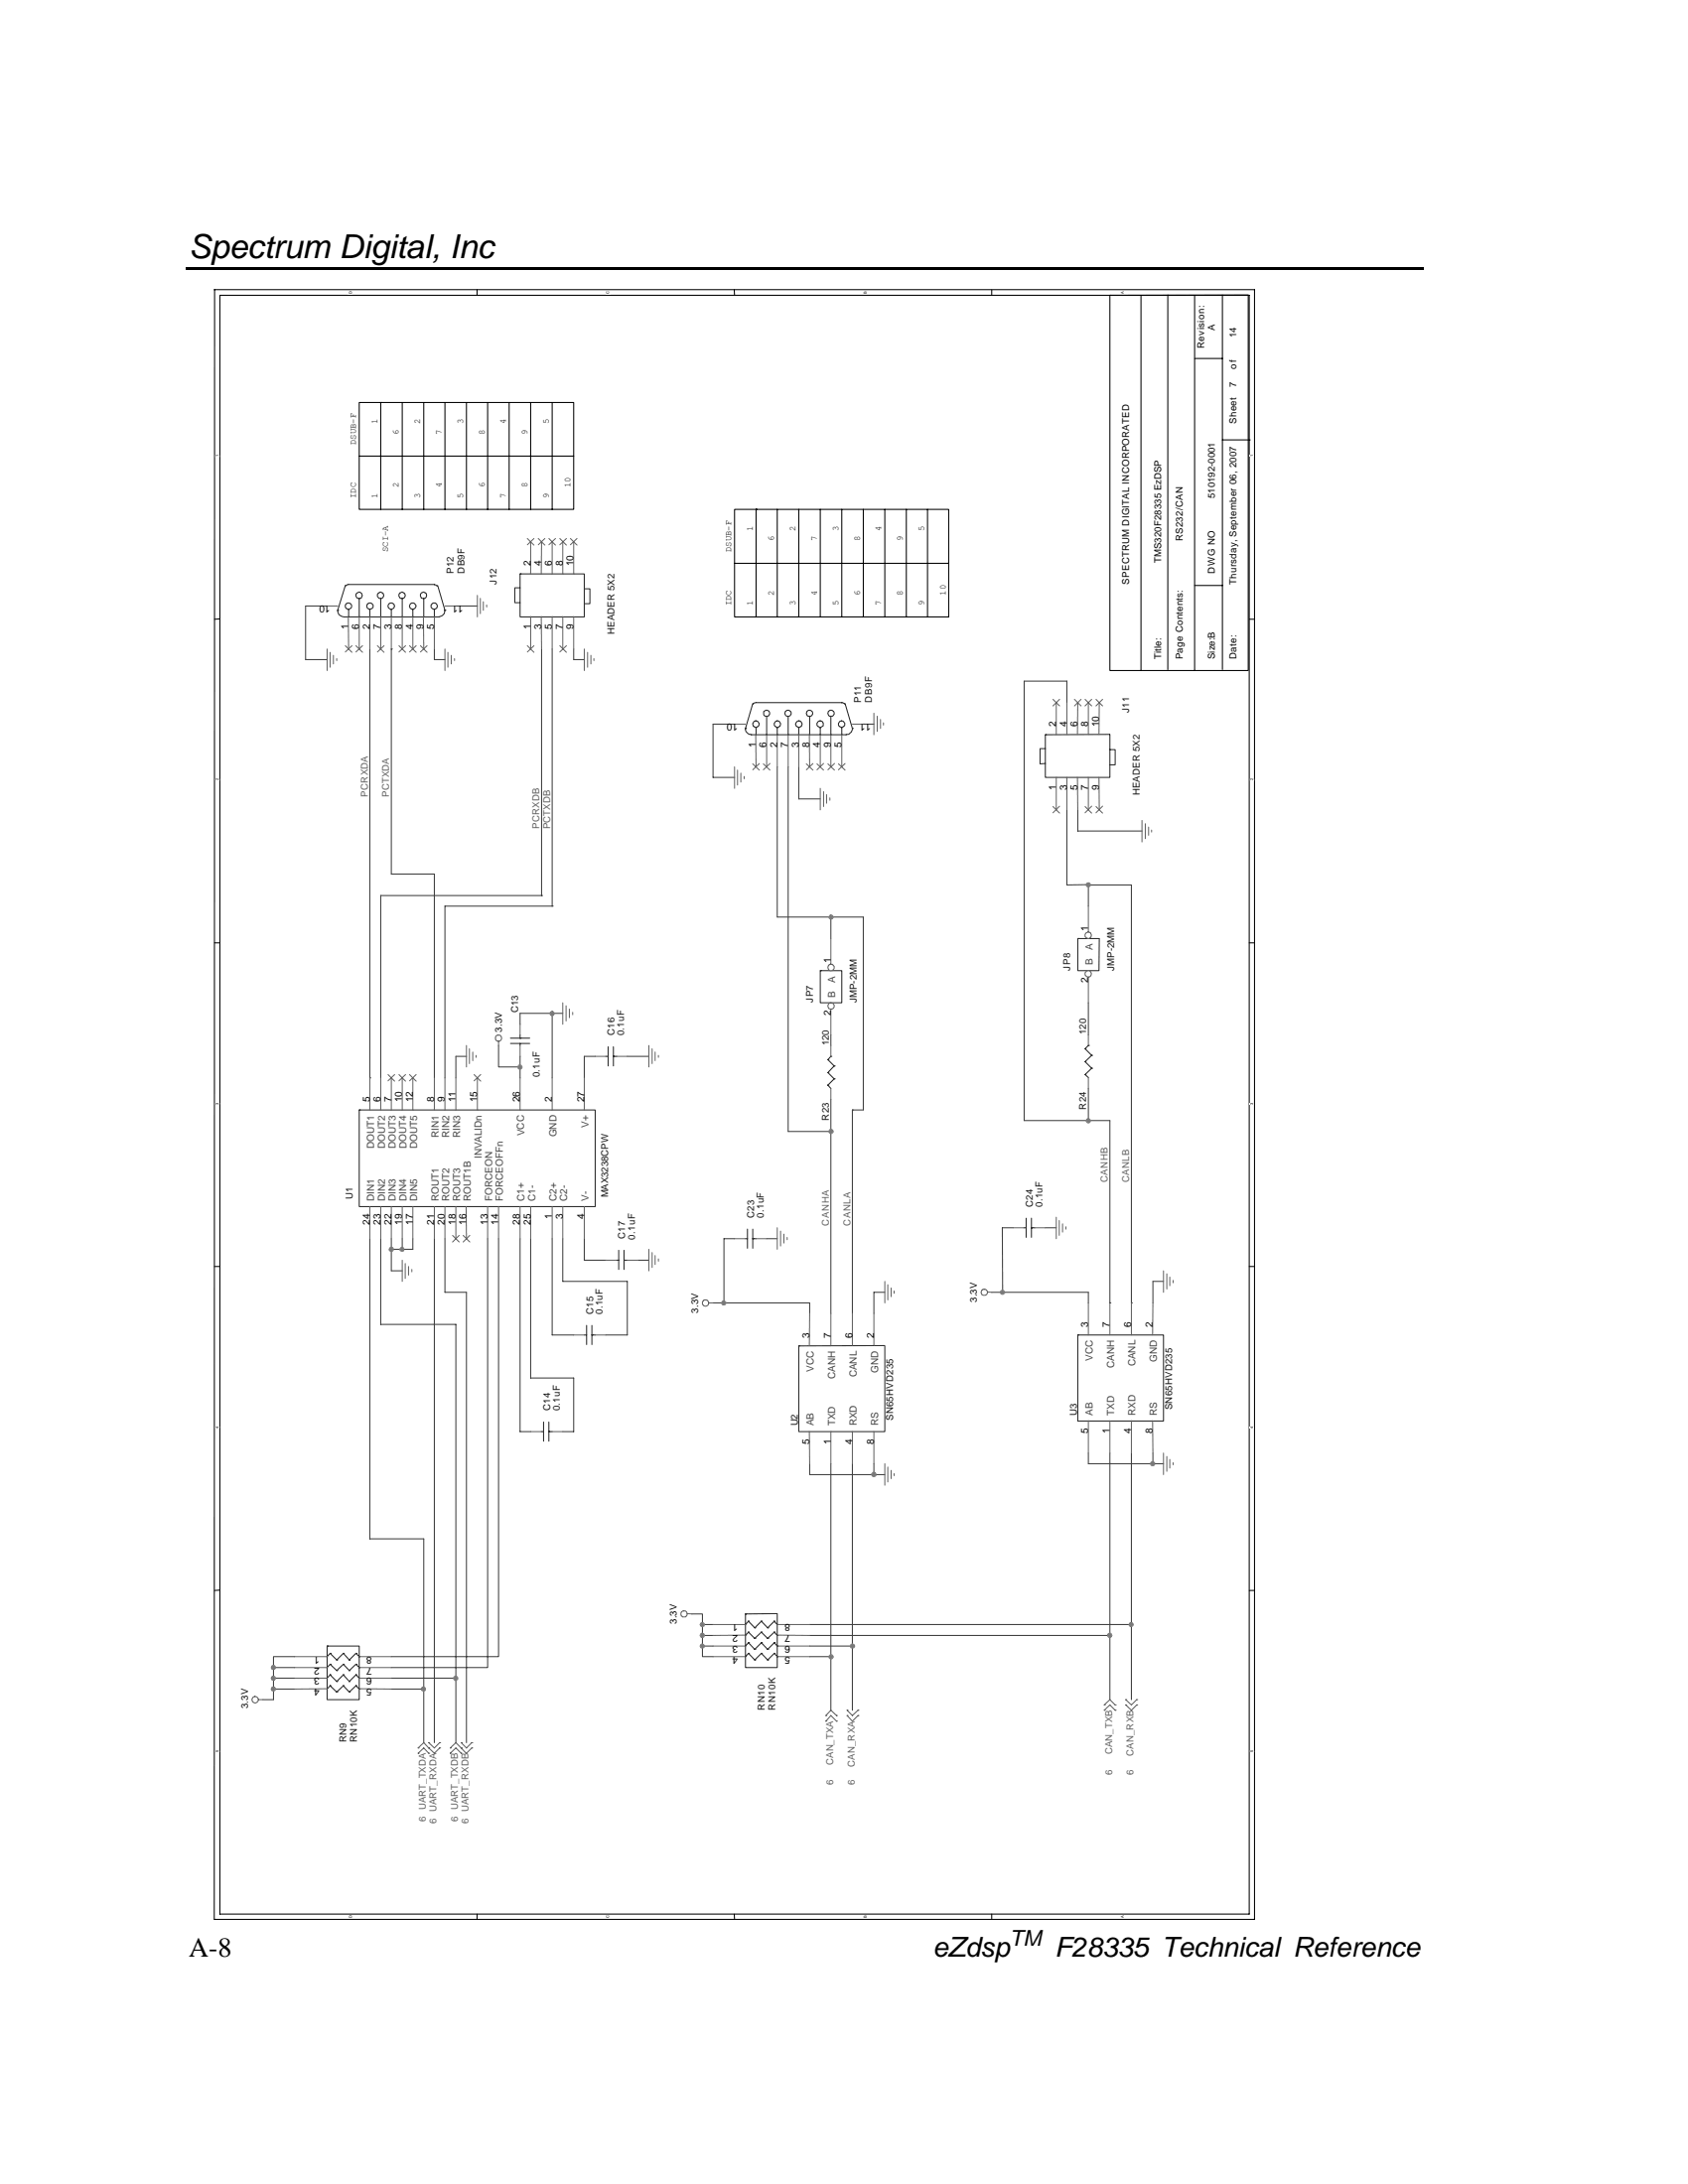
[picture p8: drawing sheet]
<svg xmlns="http://www.w3.org/2000/svg" width="216mm" height="279mm" viewBox="0 0 216 279" stroke-linecap="round" stroke-linejoin="round" font-family="sans-serif">
<path d="M23.8 34.2h.2v.3h-.2z" fill="#000"/>
<path d="M24 34.3h158.1" fill="none" stroke="#000" stroke-width=".34"/>
<path d="M25.2 36h135.8v209.5h-135.8z" fill="#fff"/>
<path d="M27.4 37.1h133.1v208.4h-133.1M27.4 37.1v208.4M28.1 37.8h131.7v207.1h-131.7z" fill="none" stroke="#000" stroke-width=".13"/>
<g fill="#fff">
<path d="M27.5 223.9h.6v.3h-.6z"/>
<path d="M159.9 223.9h.5v.3h-.5z"/>
</g>
<path d="M28.1 203.4l-.7 .1M159.8 203.5h.7" fill="none" stroke="#000" stroke-width=".13"/>
<g fill="#fff">
<path d="M27.5 182.5h.6v.2h-.6z"/>
<path d="M159.9 182.5h.5v.2h-.5z"/>
</g>
<path d="M27.4 162h.7M159.8 162h.7" fill="none" stroke="#000" stroke-width=".13"/>
<g fill="#fff">
<path d="M27.5 141.1h.6v.2h-.6z"/>
<path d="M159.9 141.1h.5v.2h-.5z"/>
</g>
<path d="M27.4 120.6h.7M159.8 120.6h.7" fill="none" stroke="#000" stroke-width=".13"/>
<g fill="#fff">
<path d="M27.5 99.6h.6v.3h-.6z"/>
<path d="M159.9 99.6h.5v.3h-.5z"/>
</g>
<path d="M28.1 79.2h-.7M159.8 79.2h.7" fill="none" stroke="#000" stroke-width=".13"/>
<g fill="#fff">
<path d="M27.5 58.2h.6v.3h-.6z"/>
<path d="M159.9 58.2h.5v.3h-.5z"/>
<path d="M44.5 245h.6v.4h-.6z"/>
<path d="M44.5 37.2h.6v.4h-.6z"/>
<path d="M77.5 245h.5v.4h-.5z"/>
<path d="M77.5 37.2h.5v.4h-.5z"/>
</g>
<path d="M61 37.1v.7M61 244.9v.6" fill="none" stroke="#000" stroke-width=".13"/>
<g fill="#fff">
<path d="M110.4 245h.5v.4h-.5z"/>
<path d="M110.4 37.3h.5v.3h-.5z"/>
</g>
<path d="M93.9 37.1l.1 .7M93.9 244.9l.1 .6" fill="none" stroke="#000" stroke-width=".13"/>
<g fill="#fff">
<path d="M143.3 245.1h.6v.3h-.6z"/>
<path d="M143.3 37.3h.6v.3h-.6z"/>
</g>
<g fill="none" stroke="#000" stroke-width=".13">
<path d="M126.8 37.1v.7M142 37.8h.1M145.9 37.8v48M149.4 37.7v48M152.8 37.8v48M156.4 37.7v48M159.7 37.7l-17.7 .1v48h17.7v-48M45.9 51.5h27.5v13.7h-27.5zM45.9 58.3h27.5M48.7 51.5h.1M48.7 51.5v13.7M51.4 51.5v13.7"/>
<path d="M54.2 51.5v13.7M56.9 51.5v13.7M59.7 51.5v13.7M62.4 51.5v13.7M65.1 51.5v13.7M67.9 51.5v13.7M70.6 51.5v13.7M152.8 45.9h3.6M156.4 56.3h3.4M159.8 56.3h.1M94 72.1h27.3M96.7 65.2h.1"/>
<path d="M96.7 65.2v13.7M99.4 65.2v13.7M102.2 65.2v13.7M104.9 65.2v13.7M107.7 65.2v13.7M110.4 65.2v13.7M113.2 65.2v13.7M115.9 65.2v13.7M118.6 65.2v13.7M121.3 78.9v-13.7h-27.3v13.7h27.3M152.8 74.9h3.6M126.8 244.9v.6"/>
</g>
<g fill="none" stroke="#3d3d3d" stroke-width=".13">
<path d="M41.8 77.5h-2.7v6.9h2.7M58.3 77.5h2.8M47.3 83v54.9M50.1 83h.1M50.1 83v28.8h5.5v26.1M55.6 83v1.4h1.3M69.3 83v31.6M70.6 83v32.9M73.4 83v1.4h1.3M94 92.6h-2.8v6.9h2.8M99.4 98.1v19.2h6.9v2.8M100.8 98.1v46.7h5.5"/>
<path d="M102.2 98.1v4.1h2.7M110.4 92.6h.1M110.4 92.6h1.4M136.5 89.9v-2.8h-5.5v56.3h11v23.3M69.3 114.6h.1M69.3 114.6h-20.6v23.3M70.6 115.9h.1M70.6 115.9h-13.7v22M106.3 117.3h4.1v24.7h-1.4M136.5 103.6v9.6h2.7M137.9 103.6v2.7h8.2M139.2 115.9v-2.7h5.5v53.5"/>
<path d="M47.3 137.9h.1M59.7 135.1h-1.4v2.8M63.8 133.7v2.8h2.7v-1.4M66.5 136.5v1.4M70.6 129.6v8.3M72 129.6h-5.5v1.4M76.1 135.1h-1.4v2.8M80.2 135.1h2.8M106.3 132.4v1.3M139.2 128.3v4.1M139.2 139.2v4.2M47.3 158.5v38.4h6.9v19.2"/>
<path d="M48.7 158.5v10.9h9.6v45.3M50.1 158.5v4.1h1.3M51.4 158.5v1.3M52.8 158.5v1.3h-2.7M55.6 158.5v64.4M56.9 158.5v6.8h2.8v57.6M62.4 158.5v54.8h-12.3M63.8 158.5v53.4h-13.7M66.5 158.5v24.6h1.4M67.9 158.5v17.8h5.5v6.8h-1.4M70.6 158.5v12.3h2.8M72 158.5v5.4h8.2v6.9h-2.7"/>
<path d="M74.7 158.5v2.7h2.8M94 158.5h-1.4v8.2M98.1 158.5h1.3M106.3 144.8h.1M106.3 140.6v27.4M109 142h.1M109 142v26M128.2 157.1v8.2M128.2 157.1h1.4M133.7 157.1h1.4M81.6 161.2h1.4M91.2 166.7h12.4v1.3"/>
<path d="M113.2 165.3h-1.4v2.7M126.8 165.3h12.4v1.4M142 166.7h.1M144.7 166.7h.1M148.8 163.9h-1.3v2.8M103.6 187.3v1.4h9.6M106.3 187.3v31.5M109 187.3v23.3M111.8 187.3v1.4M139.2 185.9v1.4h9.6M142 185.9v23.3M144.7 185.9v21.9"/>
<path d="M147.5 185.9v1.4M35 216.1h2.7M35 216.1v1.3h-1.4M37.7 214.7h-2.7v1.4M37.7 213.3h-2.7v1.4M37.7 211.9h-2.7v1.4M50.1 216.1h4.1v6.8M50.1 214.7h8.2v8.2M88.5 206.5h1.3v1.3M89.8 210.6v1.3h1.4M89.8 207.8v1.4h1.4M89.8 209.2v1.4h1.4"/>
<path d="M89.8 207.8h1.4M103.6 210.6h5.4v8.2M103.6 209.2h38.4v8.2M103.6 207.8h41.1v9.6M103.6 211.9h2.7"/>
</g>
<g fill="none" stroke="#616161" stroke-width=".13">
<path d="M61.1 76.2v2.7M61.4 76.6v1.9M61.8 77v1.1M62.2 77.4v.3M41.8 83v2.8M42.2 83.5v1.9M42.6 83.8v1.1M43.1 84.3v.2M56.9 83v2.8M57.3 83.5v1.9M57.7 83.8v1.1M58.1 84.3v.2"/>
<path d="M74.7 83v2.8M75.2 83.5v1.9M75.6 83.8v1.1M76 84.3v.2M94 98.1v2.8M94.3 98.5v1.9M94.8 98.9v1.1M95.2 99.3v.3M111.8 91.2v2.8M112.2 91.6v2M112.6 92v1.2M113 92.5v.3"/>
<path d="M104.9 100.9v2.7M105.3 101.3v1.9M105.7 101.7v1.1M106.1 102.1v.3M146.1 105v2.7M146.5 105.4v1.9M146.9 105.8v1.1M147.3 106.2v.2M59.7 133.7v2.8M60 134.2v1.9M60.5 134.6v1.1M60.9 135v.3"/>
<path d="M63.5 132.5a.39 .39 0 0 1 .6 .2v.2l-.2 .3h-.3a.46 .46 0 0 1-.1-.7zM63.8 133.2v.5M72 128.3v2.7M72.4 128.7v1.9M72.8 129.1v1.1M73.3 129.5v.3M83 133.7v2.8M83.4 134.2v1.9M83.8 134.6v1.1M84.2 135v.3M83 159.8v2.8M99.4 157.1v2.7"/>
<path d="M99.8 157.5v1.9M100.3 157.9v1.1M100.7 158.3v.3M129.6 157.1h1.4M132.3 157.1h1.4M135.1 155.7v2.8M135.5 156.1v1.9M135.9 156.6v1M136.3 156.9v.3M51.4 161.2v2.7M51.8 161.6v1.9M52.3 162v1.1"/>
<path d="M52.7 162.4v.3M77.5 161.2h1.3M80.2 161.2h1.4M83.4 160.2v2M83.8 160.6v1.2M84.2 161.1v.2M90.6 166.7h.6M113.2 163.9v2.8M113.6 164.4v1.9M114 164.8v1.1M114.4 165.2v.3M126.3 165.3h.5"/>
<path d="M148.8 162.6v2.7M149.2 163v1.9M149.6 163.4v1.1M150 163.8v.3M113.2 187.3v2.7M113.6 187.7v1.9M114 188.1v1.1M114.4 188.5v.3M148.8 185.9v2.8M149.2 186.3v1.9M149.6 186.7v1.1M150 187.1v.3"/>
<path d="M33 217.4h.6M87.1 206.2a.41 .41 0 0 1 .6 0 .41 .41 0 0 1 0 .6 .41 .41 0 0 1-.6-.1zM87.9 206.4l.6 .1M105.6 219.5h.1M105.6 219.5l.7-.7 .7 .7M107 219.5h.1M108.3 219.5h.1M108.3 218.8h.1M108.3 219.5l.7 .7 .7-.7M108.3 218.8l.7 .7 .7-.7M109.7 219.5h.1M109.7 218.8h.1"/>
<path d="M141.2 218.1h.1M141.2 218.8h.1M141.2 218.1l.8-.7 .6 .7M141.2 218.8l.8-.7 .6 .7M142.6 218.1h.1M142.6 218.8h.1M144 218.1h.1M144 217.4h.1M144 218.1l.7 .7 .7-.7M144 217.4l.7 .7 .7-.7M145.4 218.1h.1M145.4 217.4h.1"/>
<path d="M53.5 223.6h.1M53.5 224.3h.1M53.5 223.6l.7-.7 .6 .7M53.5 224.3l.7-.7 .6 .7M54.8 223.6h.1M54.8 224.3h.1M54.8 222.9h.1M54.8 223.6l.8 .7 .6-.7M54.8 222.9l.8 .7 .6-.7M56.2 223.6h.1M56.2 222.9h.1M57.6 223.6h.1"/>
<path d="M57.6 224.3h.1M57.6 223.6l.7-.7 .7 .7M57.6 224.3l.7-.7 .7 .7M59 223.6h.1M59 224.3h.1M59 222.9h.1M59 223.6l.6 .7M59 222.9l.7 .7 .6-.7M60.3 223.6h.1M60.3 222.9h.1M60.3 223.6l-.6 .7M105.6 220.2h.1"/>
<path d="M105.6 220.2l.7-.7 .7 .7M107 220.2h.1"/>
<circle cx="90.2" cy="166.7" r=".41"/>
<circle cx="125.9" cy="165.3" r=".39"/>
<circle cx="32.6" cy="217.4" r=".42"/>
</g>
<path d="M104.9 124.2h.1M104.9 124.2h2.8v4.1h-2.8zM79.1 159.9v2.5M79.8 159.9v2.5M131 157.1h.2M131.2 155.8v2.5M131.9 157.1h.1M131.9 157.1h.4M131.9 155.8v2.5M78.8 161.2h.3M79.8 161.2h.1M79.8 161.2h.4" fill="none" stroke="#262626" stroke-width=".13"/>
<circle cx="106.3" cy="123.8" r=".42" fill="#fff"/>
<path d="M106.3 120.1v3.2a.46 .46 0 0 0-.4 .4 .46 .46 0 0 0 .2 .5 .45 .45 0 0 0 .6-.6l-.2-.2h-.2" fill="none" stroke="#616161" stroke-width=".13"/>
<circle cx="106.3" cy="128.7" r=".41" fill="#fff"/>
<g fill="none" stroke="#616161" stroke-width=".13">
<path d="M67.9 69.3v4.1M67.9 78.9v4.1M69.2 78.9l.1 4.1M69.3 69.3l-.1 4.1M70.6 69.3v4.1M70.6 78.9v4.1M72 69.3v4.1M72 78.9v4.1M73.4 69.3v4.1M73.4 78.9v4.1M94 92.6h1.3M96.7 94v4.1"/>
<path d="M98.1 94v4.1M99.4 94v4.1M100.8 94v4.1M102.2 94v4.1M103.5 94l.1 4.1M104.9 94v4.1M106.3 94v4.1M107.7 94v4.1M109 92.6h1.4M135.1 89.9v4.1M135.1 99.5v4.1M136.5 89.9v4.1"/>
<path d="M136.5 99.5v4.1M137.8 99.5l.1 4.1M137.9 89.9l-.1 4.1M139.2 89.9v4.1M139.2 99.5v4.1M140.6 99.5v4.1M140.6 89.9v4.1M66.5 131v1.4M66.5 133.7v1.4M106.3 129.1v3.3M106.3 133.7v1.4M106.3 139.2v1.4"/>
<path d="M139.2 132.4v1.3M139.2 137.9v1.3M103.6 168l-.1 4.1M106.3 168v4.1M109 168v4.1M111.8 168v4.1M139.2 166.7v4.1M142 166.7v4.1M144.7 166.7v4.1M147.5 166.7l-.1 4.1M103.5 183.1l.1 4.2M106.3 183.1v4.2"/>
<path d="M109 183.1v4.2M111.8 183.1v4.2M139.2 181.8v4.1M142 181.8v4.1M144.7 181.8v4.1M147.4 181.8l.1 4.1M91.2 207.8h4.1M91.2 210.6h4.1M91.2 211.9h4.1M95.3 209.2h-4.1M99.4 207.8h4.2M99.4 210.6h4.2"/>
<path d="M99.4 211.9h4.2M99.4 209.2h4.2"/>
<circle cx="106.3" cy="128.7" r=".41"/>
</g>
<g fill="none" stroke="#262626" stroke-width=".13">
<path d="M66.5 73.4h8.2v5.5h-8.2zM66.5 73.4h.1M66.5 75.2h-.7v1.9h.7M74.7 75.3h.8v1.9h-.8M95.3 93.2h.1M95.3 93.2a.79 .79 0 0 0 .8 .8h12.1a.88 .88 0 0 0 .8-.8M96.3 90l-1 3.2M96.7 89.9l-.4 .2M96.7 93.1v.9M96.7 89.9h11M97.7 91a.41 .41 0 0 1 .7 0 .41 .41 0 0 1-.2 .6l-.4-.1-.1-.1zM98.1 91.6v2.4"/>
<path d="M99.4 93.1v.9M100.8 91.6v2.4M102.2 93.1v.9M103.2 91a.41 .41 0 0 1 .7 0 .41 .41 0 0 1-.2 .6l-.5-.1-.1-.2zM103.6 91.6v2.4M104.9 93.1v.9M106 91a.41 .41 0 0 1 .6 0 .41 .41 0 0 1-.1 .6l-.5-.1-.1-.2zM106.3 91.6v2.4M107.6 89.9l.4 .2M107.7 93.1v.9M108.1 90l.9 3.2M109 93.2h.1"/>
<path d="M133.7 94h.1M133.7 95.8h-.7v1.9h.7M142 94h-8.3v5.5h8.3v-5.5M142 95.9h.6v1.9h-.6M65.3 132.8h2.4M65.3 133.5h2.4M66.5 132.8h.1M66.5 132.4v.4M66.5 133.5v.2M105.9 138.8h.1M105.9 137.2h.1M105.9 135.6h.1"/>
<path d="M105.9 138.8l.4 .4M105.9 137.2l.8 .8M105.9 135.6l.8 .8M106.3 135.1h.1M106.3 135.1l-.4 .5M106.7 138h.1M106.7 136.4h.1M106.7 138l-.8 .8M106.7 136.4l-.8 .8M137.9 120.1h.1M138.8 137.5h.1M138.8 135.8h.1"/>
<path d="M138.8 134.2h.1M138.8 137.5l.4 .4M138.8 135.8l.8 .9M138.8 134.2l.8 .8M139.2 133.7h.1M139.2 133.7l-.4 .5M139.6 136.7h.1M139.6 135h.1M139.6 136.7l-.8 .8M139.6 135l-.8 .8M140.6 120.1h-2.7v4.1h2.7v-4.1M102.2 172.2h.1"/>
<path d="M113.1 172.1l-10.9 .1v10.9h11v-10.9M137.9 170.8h10.9v11h-10.9zM137.9 170.8h.1M95.3 206.5h.1M95.7 207.4h.1M95.7 208.8h.1M95.7 210.2h.1M95.7 211.5h.1M95.7 207.4l.8 .9M95.7 207.4l-.4 .4M95.7 208.8l.8 .8M95.7 208.8l-.4 .4"/>
<path d="M95.7 210.2l.8 .8M95.7 210.2l-.4 .4M95.7 211.5l.8 .9M95.7 211.5l-.4 .4M96.5 208.3h.1M96.5 209.6h.1M96.5 211h.1M96.5 212.4h.1M97.4 207.4h.1M97.4 208.8h.1M97.4 210.2h.1M97.4 211.5h.1"/>
<path d="M97.4 207.4l.8 .9M97.4 207.4l-.9 .9M97.4 208.8l.8 .8M97.4 208.8l-.9 .8M97.4 210.2l.8 .8M97.4 210.2l-.9 .8M97.4 211.5l.8 .9M97.4 211.5l-.9 .9M98.2 208.3h.1M98.2 209.6h.1M98.2 211h.1M98.2 212.4h.1"/>
<path d="M99 207.4l.4 .4M99 207.4h.1M99 208.8h.1M99 210.2h.1M99 211.5h.1M99 207.4l-.8 .9M99 208.8l.4 .4M99 208.8l-.8 .8M99 210.2l.4 .4M99 210.2l-.8 .8M99 211.5l.4 .4M99 211.5l-.8 .9"/>
<path d="M99.4 207.8h.1M99.4 209.2h.1M99.4 210.6h.1M99.4 211.9h.1M99.4 206.4l-4.1 .1v6.8h4.1v-6.8"/>
<circle cx="96.7" cy="92.6" r=".41"/>
<circle cx="99.5" cy="92.6" r=".41"/>
<circle cx="100.8" cy="91.3" r=".4"/>
<circle cx="102.2" cy="92.6" r=".4"/>
<circle cx="104.9" cy="92.6" r=".43"/>
<circle cx="107.6" cy="92.6" r=".41"/>
</g>
<g fill="none" stroke="#606060" stroke-width=".13">
<path d="M67.5 68.9l.8 .8M68.3 68.9l-.8 .8M68.8 68.9l.9 .8M69.7 68.9l-.9 .8M70.2 68.9l.8 .8M71 68.9l-.8 .8M71.6 68.9l.8 .8M72.4 68.9l-.8 .8M73 68.9l.8 .8M73.8 68.9l-.8 .8M67.5 82.6l.8 .9M68.3 82.6l-.8 .8"/>
<path d="M71.6 82.6l.8 .9M72.4 82.6l-.8 .8M96.3 97.7l.8 .8M97.1 97.7l-.8 .8M97.6 97.7l.9 .8M98.5 97.7l-.9 .8M103.1 97.7l.9 .8M104 97.7l-.9 .8M104.5 97.7l.8 .8M105.3 97.7l-.8 .8M105.9 97.7l.8 .8M106.7 97.7l-.8 .8"/>
<path d="M107.2 97.7l.9 .8M108.1 97.7l-.9 .8M134.7 89.5l.8 .8M135.5 89.5l-.8 .8M137.4 89.5l.9 .8M138.3 89.5l-.9 .8M138.8 89.5l.8 .8M139.6 89.5l-.8 .8M140.2 89.5l.8 .8M141 89.5l-.8 .8M134.7 103.2l.8 .8M135.5 103.1l-.8 .9"/>
<path d="M138.8 103.2l.8 .8M139.6 103.1l-.8 .9M140.2 103.2l.8 .8M141 103.1l-.8 .9"/>
</g>
<circle cx="139.2" cy="119.6" r=".41" fill="#fff"/>
<path d="M139.2 115.9v3.4a.39 .39 0 0 1 .3 .6 .39 .39 0 0 1-.6 0 .39 .39 0 0 1 .2-.6l.1-.1" fill="none" stroke="#616161" stroke-width=".13"/>
<circle cx="139.2" cy="124.6" r=".41" fill="#fff"/>
<g fill="none" stroke="#616161" stroke-width=".13">
<path d="M41.8 77.5h1.4M44.5 78.9l.1 4.1M45.9 78.9v4.1M47.3 78.9v4.1M48.7 78.9v4.1M50.1 78.9v4.1M51.4 78.9v4.1M52.8 78.9v4.1M54.2 78.9v4.1M55.6 78.9v4.1M56.9 77.5h1.4M47.3 137.9v4.1"/>
<path d="M48.7 137.9v4.1M50.1 137.9v4.1M51.4 137.9v4.1M52.8 137.9v4.1M55.6 137.9v4.1M56.9 137.9v4.1M58.3 137.9v4.1M61.1 137.9v4.1M66.5 137.9v4.1M70.6 137.9v4.1M74.7 137.9v4.1M76.1 135.1h1.4"/>
<path d="M78.9 135.1h1.3M139.2 124.2h-.2a.45 .45 0 0 0-.2 .5 .45 .45 0 0 0 .4 .3 .43 .43 0 0 0 .4-.4 .43 .43 0 0 0-.4-.4M139.2 125v3.3M47.3 154.4v4.1M48.7 154.4v4.1M50.1 154.4v4.1M51.4 154.4v4.1M52.8 154.4v4.1M55.6 154.4v4.1M56.9 154.4v4.1M58.3 154.4v4.1M59.6 154.4l.1 4.1"/>
<path d="M62.4 154.4v4.1M63.8 154.4v4.1M66.5 154.4v4.1M67.9 154.4v4.1M70.6 154.4v4.1M72 154.4v4.1M74.7 154.4v4.1M94 158.5h1.3M96.7 158.5h1.4M73.4 170.8h1.3M76.1 170.8h1.4M67.9 183.1h1.3"/>
<path d="M70.6 183.1h1.4M37.7 211.9h4.1M37.7 213.3h4.1M37.7 214.7h4.1M41.8 216l-4.1 .1M45.9 211.9h4.2M45.9 213.3h4.2M45.9 214.7h4.2M45.9 216l4.2 .1"/>
</g>
<g fill="none" stroke="#262626" stroke-width=".13">
<path d="M43.2 78.1h.1M43.2 78.1a.77 .77 0 0 0 .8 .8M44.2 74.9l-1 3.2M44.5 74.8l-.3 .2M44.6 74.8h11l.3 .2M44.6 77.9v1M45.7 75.8a.41 .41 0 0 1 .6 .2 .41 .41 0 0 1-.2 .6h-.4a.42 .42 0 0 1 0-.8zM45.9 76.6v2.3M47.3 77.9v1M48.7 76.6v2.3M50.1 77.9v1M51.4 76.6v2.3"/>
<path d="M52.8 77.9v1M54.2 76.6v2.3M55.6 77.9v1M56 74.9l.9 3.2M56.9 78.1a.8 .8 0 0 1-.8 .8h-12.1M56.9 78.1h.1M77.5 135.1h.3M77.8 133.9v2.5M78.5 135.1h.1M78.5 135.1h.4M78.5 133.9v2.5M45.9 142h30.2v12.4h-30.2z"/>
<path d="M45.9 142h.1M95.3 158.5h.3M95.6 157.2v2.5M96.3 158.5h.1M96.3 158.5h.4M96.3 157.2v2.5M74.7 170.8h.3M75 169.6v2.4M75.7 170.8h.1M75.7 170.8h.4M75.7 169.6v2.4M69.2 183.1h.3"/>
<path d="M69.5 181.9v2.5M70.2 183.1h.1M70.2 183.1h.4M70.2 181.9v2.5M41.8 210.6h.1M41.8 210.6h4.1v6.8h-4.1zM42.2 211.5h.1M42.2 212.9h.1M42.2 214.3h.1M42.2 215.7h.1M42.2 211.5l.9 .9M42.2 211.5l-.4 .4"/>
<path d="M42.2 212.9l.9 .8M42.2 212.9l-.4 .4M42.2 214.3l.9 .8M42.2 214.3l-.4 .4M42.2 215.7l.9 .8M42.2 215.7l-.4 .4M43.1 212.4h.1M43.1 213.7h.1M43.1 215.1h.1M43.1 216.5h.1M43.9 211.5h.1M43.9 212.9h.1"/>
<path d="M43.9 214.3h.1M43.9 215.7h.1M43.9 211.5l.8 .9M43.9 211.5l-.8 .9M43.9 212.9l.8 .8M43.9 212.9l-.8 .8M43.9 214.3l.8 .8M43.9 214.3l-.8 .8M43.9 215.7l.8 .8M43.9 215.7l-.8 .8M44.7 212.4h.1M44.7 213.7h.1"/>
<path d="M44.7 215.1h.1M44.7 216.5h.1M45.5 211.5h.1M45.5 212.9h.1M45.5 214.3h.1M45.5 215.7h.1M45.5 211.5l.4 .4M45.5 211.5l-.8 .9M45.5 212.9l.4 .4M45.5 212.9l-.8 .8M45.5 214.3l.4 .4M45.5 214.3l-.8 .8"/>
<path d="M45.5 215.7l.4 .4M45.5 215.7l-.8 .8M45.9 211.9h.1M45.9 213.3h.1M45.9 214.7h.1M45.9 216.1h.1"/>
<circle cx="44.6" cy="77.5" r=".4"/>
<circle cx="47.3" cy="77.5" r=".4"/>
<circle cx="48.7" cy="76.2" r=".41"/>
<circle cx="50.1" cy="77.6" r=".42"/>
<circle cx="51.4" cy="76.1" r=".4"/>
<circle cx="52.8" cy="77.6" r=".41"/>
<circle cx="54.2" cy="76.1" r=".4"/>
<circle cx="55.5" cy="77.5" r=".39"/>
</g>
<g fill="none" stroke="#606060" stroke-width=".13">
<path d="M44.2 82.6l.8 .9M45 82.6l-.8 .8M45.5 82.6l.9 .9M46.4 82.6l-.9 .8M48.3 82.6l.8 .9M49.1 82.6l-.8 .8M51 82.6l.9 .9M51.9 82.6l-.9 .8M52.4 82.6l.8 .9M53.2 82.6l-.8 .8M53.8 82.6l.8 .9M54.6 82.6l-.8 .8"/>
<path d="M49.6 137.5l.9 .8M50.5 137.5l-.9 .8M51 137.5l.9 .8M51.9 137.5l-.9 .8M52.4 137.5l.8 .8M53.2 137.5l-.8 .8M60.6 137.5l.9 .8M61.5 137.5l-.9 .8M57.9 158l.8 .9M58.7 158l-.8 .9M59.2 158l.9 .9M60.1 158l-.9 .9"/>
</g>
<path d="M53.9 216l.3-.2h.1l.1 .2v.2l-.2 .1h-.2z" fill-rule="evenodd" fill="#7e7e7e"/>
<path d="M54.2 215.8l-.3 .2v.2l.2 .1 .3-.1v-.2l-.2-.2" fill="none" stroke="#7e7e7e" stroke-width=".13"/>
<circle cx="58.3" cy="214.7" r=".27" fill="#7e7e7e"/>
<circle cx="58.3" cy="214.7" r=".27" fill="none" stroke="#7e7e7e" stroke-width=".13"/>
<path d="M34.7 215.9l.2-.1h.2l.1 .4a.33 .33 0 0 1-.5 .1z" fill-rule="evenodd" fill="#7e7e7e"/>
<path d="M34.9 215.8l-.2 .1v.4a.3 .3 0 0 0 .4 0 .3 .3 0 0 0 .1-.3l-.1-.2h-.2" fill="none" stroke="#7e7e7e" stroke-width=".13"/>
<circle cx="35" cy="214.7" r=".27" fill="#7e7e7e"/>
<circle cx="35" cy="214.7" r=".27" fill="none" stroke="#7e7e7e" stroke-width=".13"/>
<circle cx="35" cy="213.3" r=".25" fill="#7e7e7e"/>
<circle cx="35" cy="213.3" r=".25" fill="none" stroke="#7e7e7e" stroke-width=".13"/>
<path d="M66.3 136.3a.27 .27 0 0 1 .4 0 .27 .27 0 0 1 0 .4 .27 .27 0 0 1-.4 0z" fill-rule="evenodd" fill="#7e7e7e"/>
<path d="M66.3 136.3a.27 .27 0 0 1 .4 0 .27 .27 0 0 1 0 .4 .27 .27 0 0 1-.4 0z" fill="none" stroke="#7e7e7e" stroke-width=".13"/>
<path d="M70.4 129.5l.1-.1a.3 .3 0 0 1 .4 .1 .3 .3 0 0 1-.1 .4h-.3l-.1-.1z" fill-rule="evenodd" fill="#7e7e7e"/>
<path d="M70.4 129.5l.1-.1a.3 .3 0 0 1 .4 .1 .3 .3 0 0 1-.1 .4h-.3l-.1-.1z" fill="none" stroke="#7e7e7e" stroke-width=".13"/>
<circle cx="50.1" cy="159.8" r=".27" fill="#7e7e7e"/>
<circle cx="50.1" cy="159.8" r=".27" fill="none" stroke="#7e7e7e" stroke-width=".13"/>
<circle cx="139.2" cy="143.4" r=".27" fill="#7e7e7e"/>
<circle cx="139.2" cy="143.4" r=".27" fill="none" stroke="#7e7e7e" stroke-width=".13"/>
<path d="M89.6 209a.28 .28 0 0 1 .5 .1 .28 .28 0 0 1-.2 .4h-.2a.31 .31 0 0 1-.1-.5z" fill-rule="evenodd" fill="#7e7e7e"/>
<path d="M89.8 208.9v.1a.28 .28 0 0 0-.3 .2 .28 .28 0 0 0 .2 .3h.2a.29 .29 0 0 0 .2-.3 .29 .29 0 0 0-.3-.3" fill="none" stroke="#7e7e7e" stroke-width=".13"/>
<circle cx="89.8" cy="210.6" r=".27" fill="#7e7e7e"/>
<path d="M89.8 210.3a.26 .26 0 0 0-.2 .4 .26 .26 0 0 0 .4 0 .26 .26 0 0 0-.2-.4" fill="none" stroke="#7e7e7e" stroke-width=".13"/>
<circle cx="89.8" cy="207.8" r=".27" fill="#7e7e7e"/>
<path d="M89.8 207.6l-.2 .1-.1 .2 .1 .1 .2 .1a.25 .25 0 0 0 .3-.3 .25 .25 0 0 0-.3-.2" fill="none" stroke="#7e7e7e" stroke-width=".13"/>
<circle cx="106.3" cy="212" r=".28" fill="#7e7e7e"/>
<circle cx="106.3" cy="212" r=".28" fill="none" stroke="#7e7e7e" stroke-width=".13"/>
<circle cx="141.9" cy="209.2" r=".3" fill="#7e7e7e"/>
<path d="M141.9 208.9l-.2 .2v.2l.1 .2h.2a.29 .29 0 0 0 .2-.3 .29 .29 0 0 0-.2-.3" fill="none" stroke="#7e7e7e" stroke-width=".13"/>
<circle cx="144.7" cy="207.8" r=".26" fill="#7e7e7e"/>
<circle cx="144.7" cy="207.8" r=".26" fill="none" stroke="#7e7e7e" stroke-width=".13"/>
<path d="M128 165.2l.4-.1 .1 .1v.2l-.2 .2h-.2l-.1-.1z" fill-rule="evenodd" fill="#7e7e7e"/>
<path d="M128 165.2l.4-.1 .1 .1v.2l-.2 .2h-.2l-.1-.1z" fill="none" stroke="#7e7e7e" stroke-width=".13"/>
<circle cx="106.3" cy="144.8" r=".26" fill="#7e7e7e"/>
<circle cx="106.3" cy="144.8" r=".26" fill="none" stroke="#7e7e7e" stroke-width=".13"/>
<circle cx="92.6" cy="166.7" r=".28" fill="#7e7e7e"/>
<circle cx="92.6" cy="166.7" r=".28" fill="none" stroke="#7e7e7e" stroke-width=".13"/>
<path d="M106.2 117.1l.1-.1 .2 .2a.28 .28 0 0 1-.1 .3 .28 .28 0 0 1-.3 0l-.1-.2z" fill-rule="evenodd" fill="#7e7e7e"/>
<path d="M106.3 117l-.2 .2-.1 .2a.31 .31 0 0 0 .5 .1l.1-.3-.3-.1" fill="none" stroke="#7e7e7e" stroke-width=".13"/>
<path d="M108.8 210.4a.27 .27 0 0 1 .5 0 .27 .27 0 0 1-.2 .4 .28 .28 0 0 1-.3-.1 .28 .28 0 0 1 0-.3z" fill-rule="evenodd" fill="#7e7e7e"/>
<path d="M108.8 210.4a.27 .27 0 0 1 .5 0 .27 .27 0 0 1-.2 .4 .28 .28 0 0 1-.3-.1 .28 .28 0 0 1 0-.3z" fill="none" stroke="#7e7e7e" stroke-width=".13"/>
<path d="M147.2 187.1l.2-.1h.2l.1 .4-.2 .1h-.3v-.2z" fill-rule="evenodd" fill="#7e7e7e"/>
<path d="M147.2 187.1l.2-.1h.2l.1 .4-.2 .1h-.3v-.2z" fill="none" stroke="#7e7e7e" stroke-width=".13"/>
<circle cx="51.4" cy="159.8" r=".27" fill="#7e7e7e"/>
<circle cx="51.4" cy="159.8" r=".27" fill="none" stroke="#7e7e7e" stroke-width=".13"/>
<path d="M111.6 188.4a.27 .27 0 0 1 .4 .1v.3l-.3 .1-.2-.2z" fill-rule="evenodd" fill="#7e7e7e"/>
<path d="M111.6 188.4a.27 .27 0 0 1 .4 .1v.3l-.3 .1-.2-.2z" fill="none" stroke="#7e7e7e" stroke-width=".13"/>
<circle cx="139.2" cy="113.2" r=".29" fill="#7e7e7e"/>
<path d="M139.2 112.9a.28 .28 0 0 0-.2 .4 .28 .28 0 0 0 .5 0l-.1-.3h-.2" fill="none" stroke="#7e7e7e" stroke-width=".13"/>
<text font-size="4.2" x="24.1" y="33">Spectrum Digital, Inc</text>
<g font-size="3.5">
<text x="24.1" y="250.4">A-8</text>
<text x="119.3" y="250.4">eZdsp</text>
<text x="134.9" y="250.4">F28335 Technical Reference</text>
</g>
<text font-size="2.8" x="129.1" y="249">TM</text>
<g font-size="1.3">
<text x="42.2" y="77.5" transform="rotate(-180 42.2 77.5)">10</text>
<text x="59.2" y="77.5" transform="rotate(-180 59.2 77.5)">11</text>
<text x="67.9" y="72.4" transform="rotate(-90 67.9 72.4)">2</text>
<text x="69.2" y="72.4" transform="rotate(-90 69.2 72.4)">4</text>
<text x="70.6" y="72.4" transform="rotate(-90 70.6 72.4)">6</text>
<text x="72" y="72.4" transform="rotate(-90 72 72.4)">8</text>
<text x="73.3" y="72.4" transform="rotate(-90 73.3 72.4)">10</text>
<text x="44.5" y="80.6" transform="rotate(-90 44.5 80.6)">1</text>
<text x="45.9" y="80.6" transform="rotate(-90 45.9 80.6)">6</text>
<text x="47.3" y="80.6" transform="rotate(-90 47.3 80.6)">2</text>
<text x="48.7" y="80.6" transform="rotate(-90 48.7 80.6)">7</text>
<text x="50.1" y="80.6" transform="rotate(-90 50.1 80.6)">3</text>
<text x="51.4" y="80.6" transform="rotate(-90 51.4 80.6)">8</text>
<text x="52.8" y="80.6" transform="rotate(-90 52.8 80.6)">4</text>
<text x="54.2" y="80.6" transform="rotate(-90 54.2 80.6)">9</text>
<text x="55.5" y="80.6" transform="rotate(-90 55.5 80.6)">5</text>
<text x="67.9" y="80.6" transform="rotate(-90 67.9 80.6)">1</text>
<text x="69.2" y="80.6" transform="rotate(-90 69.2 80.6)">3</text>
<text x="70.6" y="80.6" transform="rotate(-90 70.6 80.6)">5</text>
<text x="72" y="80.6" transform="rotate(-90 72 80.6)">7</text>
<text x="73.3" y="80.6" transform="rotate(-90 73.3 80.6)">9</text>
<text x="94.4" y="92.6" transform="rotate(-180 94.4 92.6)">10</text>
<text x="96.7" y="95.6" transform="rotate(-90 96.7 95.6)">1</text>
<text x="98" y="95.6" transform="rotate(-90 98 95.6)">6</text>
<text x="99.4" y="95.6" transform="rotate(-90 99.4 95.6)">2</text>
<text x="100.8" y="95.6" transform="rotate(-90 100.8 95.6)">7</text>
<text x="102.2" y="95.6" transform="rotate(-90 102.2 95.6)">3</text>
<text x="103.5" y="95.6" transform="rotate(-90 103.5 95.6)">8</text>
<text x="104.9" y="95.6" transform="rotate(-90 104.9 95.6)">4</text>
<text x="106.3" y="95.6" transform="rotate(-90 106.3 95.6)">9</text>
<text x="107.6" y="95.6" transform="rotate(-90 107.6 95.6)">5</text>
<text x="111.4" y="92.6" transform="rotate(-180 111.4 92.6)">11</text>
<text x="135.1" y="93" transform="rotate(-90 135.1 93)">2</text>
<text x="136.5" y="93" transform="rotate(-90 136.5 93)">4</text>
<text x="137.8" y="93" transform="rotate(-90 137.8 93)">6</text>
<text x="139.2" y="93" transform="rotate(-90 139.2 93)">8</text>
<text x="140.6" y="93" transform="rotate(-90 140.6 93)">10</text>
<text x="135.1" y="101.1" transform="rotate(-90 135.1 101.1)">1</text>
<text x="136.5" y="101.1" transform="rotate(-90 136.5 101.1)">3</text>
<text x="137.8" y="101.1" transform="rotate(-90 137.8 101.1)">5</text>
<text x="139.2" y="101.1" transform="rotate(-90 139.2 101.1)">7</text>
<text x="140.6" y="101.1" transform="rotate(-90 140.6 101.1)">9</text>
<text x="139.2" y="119.1" transform="rotate(-90 139.2 119.1)">1</text>
<text x="106.3" y="123.2" transform="rotate(-90 106.3 123.2)">1</text>
<text x="139.2" y="125.8" transform="rotate(-90 139.2 125.8)">2</text>
<text x="106.3" y="129.9" transform="rotate(-90 106.3 129.9)">2</text>
<text x="47.3" y="141" transform="rotate(-90 47.3 141)">5</text>
<text x="48.7" y="141" transform="rotate(-90 48.7 141)">6</text>
<text x="50.1" y="141" transform="rotate(-90 50.1 141)">7</text>
<text x="51.4" y="141" transform="rotate(-90 51.4 141)">10</text>
<text x="52.8" y="141" transform="rotate(-90 52.8 141)">12</text>
<text x="55.5" y="141" transform="rotate(-90 55.5 141)">8</text>
<text x="56.9" y="141" transform="rotate(-90 56.9 141)">9</text>
<text x="58.3" y="141" transform="rotate(-90 58.3 141)">11</text>
<text x="61" y="141" transform="rotate(-90 61 141)">15</text>
<text x="66.5" y="141" transform="rotate(-90 66.5 141)">26</text>
<text x="70.6" y="141" transform="rotate(-90 70.6 141)">2</text>
<text x="74.7" y="141" transform="rotate(-90 74.7 141)">27</text>
<text x="70.6" y="156" transform="rotate(-90 70.6 156)">1</text>
<text x="72" y="156" transform="rotate(-90 72 156)">3</text>
<text x="74.7" y="156" transform="rotate(-90 74.7 156)">4</text>
<text x="47.3" y="156.7" transform="rotate(-90 47.3 156.7)">24</text>
<text x="48.7" y="156.7" transform="rotate(-90 48.7 156.7)">23</text>
<text x="50.1" y="156.7" transform="rotate(-90 50.1 156.7)">22</text>
<text x="51.4" y="156.7" transform="rotate(-90 51.4 156.7)">19</text>
<text x="52.8" y="156.7" transform="rotate(-90 52.8 156.7)">17</text>
<text x="55.5" y="156.7" transform="rotate(-90 55.5 156.7)">21</text>
<text x="56.9" y="156.7" transform="rotate(-90 56.9 156.7)">20</text>
<text x="58.3" y="156.7" transform="rotate(-90 58.3 156.7)">18</text>
<text x="59.6" y="156.7" transform="rotate(-90 59.6 156.7)">16</text>
<text x="62.4" y="156.7" transform="rotate(-90 62.4 156.7)">13</text>
<text x="63.7" y="156.7" transform="rotate(-90 63.7 156.7)">14</text>
<text x="66.5" y="156.7" transform="rotate(-90 66.5 156.7)">28</text>
<text x="67.9" y="156.7" transform="rotate(-90 67.9 156.7)">25</text>
<text x="103.5" y="171.2" transform="rotate(-90 103.5 171.2)">3</text>
<text x="106.3" y="171.2" transform="rotate(-90 106.3 171.2)">7</text>
<text x="109" y="171.2" transform="rotate(-90 109 171.2)">6</text>
<text x="111.8" y="171.2" transform="rotate(-90 111.8 171.2)">2</text>
<text x="139.2" y="169.8" transform="rotate(-90 139.2 169.8)">3</text>
<text x="141.9" y="169.8" transform="rotate(-90 141.9 169.8)">7</text>
<text x="144.7" y="169.8" transform="rotate(-90 144.7 169.8)">6</text>
<text x="147.4" y="169.8" transform="rotate(-90 147.4 169.8)">2</text>
<text x="103.5" y="184.8" transform="rotate(-90 103.5 184.8)">5</text>
<text x="106.3" y="184.8" transform="rotate(-90 106.3 184.8)">1</text>
<text x="109" y="184.8" transform="rotate(-90 109 184.8)">4</text>
<text x="111.8" y="184.8" transform="rotate(-90 111.8 184.8)">8</text>
<text x="139.2" y="183.4" transform="rotate(-90 139.2 183.4)">5</text>
<text x="141.9" y="183.4" transform="rotate(-90 141.9 183.4)">1</text>
<text x="144.7" y="183.4" transform="rotate(-90 144.7 183.4)">4</text>
<text x="147.4" y="183.4" transform="rotate(-90 147.4 183.4)">8</text>
<text x="94.4" y="207.8" transform="rotate(-180 94.4 207.8)">1</text>
<text x="94.4" y="209.2" transform="rotate(-180 94.4 209.2)">2</text>
<text x="101.1" y="209.2" transform="rotate(-180 101.1 209.2)">7</text>
<text x="101.1" y="207.8" transform="rotate(-180 101.1 207.8)">8</text>
<text x="40.9" y="211.9" transform="rotate(-180 40.9 211.9)">1</text>
<text x="40.9" y="213.3" transform="rotate(-180 40.9 213.3)">2</text>
<text x="40.9" y="214.7" transform="rotate(-180 40.9 214.7)">3</text>
<text x="47.6" y="214.7" transform="rotate(-180 47.6 214.7)">6</text>
<text x="47.6" y="213.3" transform="rotate(-180 47.6 213.3)">7</text>
<text x="47.6" y="211.9" transform="rotate(-180 47.6 211.9)">8</text>
<text x="94.4" y="210.6" transform="rotate(-180 94.4 210.6)">3</text>
<text x="94.4" y="211.9" transform="rotate(-180 94.4 211.9)">4</text>
<text x="101.1" y="211.9" transform="rotate(-180 101.1 211.9)">5</text>
<text x="101.1" y="210.6" transform="rotate(-180 101.1 210.6)">6</text>
<text x="40.9" y="216.1" transform="rotate(-180 40.9 216.1)">4</text>
<text x="47.6" y="216.1" transform="rotate(-180 47.6 216.1)">5</text>
</g>
<g font-size="1.3" fill="#454545">
<text x="106.8" y="125.7" transform="rotate(-90 106.8 125.7)">A</text>
<text x="139.8" y="123.5" transform="rotate(-90 139.8 123.5)">B</text>
<text x="139.8" y="121.6" transform="rotate(-90 139.8 121.6)">A</text>
<text x="106.8" y="127.6" transform="rotate(-90 106.8 127.6)">B</text>
<text x="47.9" y="146.9" transform="rotate(-90 47.9 146.9)">DOUT1</text>
<text x="49.2" y="146.9" transform="rotate(-90 49.2 146.9)">DOUT2</text>
<text x="50.6" y="146.9" transform="rotate(-90 50.6 146.9)">DOUT3</text>
<text x="52" y="146.9" transform="rotate(-90 52 146.9)">DOUT4</text>
<text x="53.4" y="146.9" transform="rotate(-90 53.4 146.9)">DOUT5</text>
<text x="56.1" y="145.6" transform="rotate(-90 56.1 145.6)">RIN1</text>
<text x="57.5" y="145.6" transform="rotate(-90 57.5 145.6)">RIN2</text>
<text x="58.9" y="145.6" transform="rotate(-90 58.9 145.6)">RIN3</text>
<text x="61.6" y="148.3" transform="rotate(-90 61.6 148.3)">INVALIDn</text>
<text x="67.1" y="145.3" transform="rotate(-90 67.1 145.3)">VCC</text>
<text x="71.2" y="145.5" transform="rotate(-90 71.2 145.5)">GND</text>
<text x="75.3" y="144.2" transform="rotate(-90 75.3 144.2)">V+</text>
<text x="47.9" y="153.6" transform="rotate(-90 47.9 153.6)">DIN1</text>
<text x="49.2" y="153.6" transform="rotate(-90 49.2 153.6)">DIN2</text>
<text x="50.6" y="153.6" transform="rotate(-90 50.6 153.6)">DIN3</text>
<text x="52" y="153.6" transform="rotate(-90 52 153.6)">DIN4</text>
<text x="53.4" y="153.6" transform="rotate(-90 53.4 153.6)">DIN5</text>
<text x="56.1" y="153.6" transform="rotate(-90 56.1 153.6)">ROUT1</text>
<text x="57.5" y="153.6" transform="rotate(-90 57.5 153.6)">ROUT2</text>
<text x="58.9" y="153.6" transform="rotate(-90 58.9 153.6)">ROUT3</text>
<text x="60.2" y="153.6" transform="rotate(-90 60.2 153.6)">ROUT1B</text>
<text x="63" y="153.6" transform="rotate(-90 63 153.6)">FORCEON</text>
<text x="64.3" y="153.6" transform="rotate(-90 64.3 153.6)">FORCEOFFn</text>
<text x="67.1" y="153.6" transform="rotate(-90 67.1 153.6)">C1+</text>
<text x="68.5" y="153.6" transform="rotate(-90 68.5 153.6)">C1-</text>
<text x="71.2" y="153.6" transform="rotate(-90 71.2 153.6)">C2+</text>
<text x="72.5" y="153.6" transform="rotate(-90 72.5 153.6)">C2-</text>
<text x="75.3" y="153.6" transform="rotate(-90 75.3 153.6)">V-</text>
<text x="104.1" y="175.5" transform="rotate(-90 104.1 175.5)">VCC</text>
<text x="106.8" y="176.4" transform="rotate(-90 106.8 176.4)">CANH</text>
<text x="109.6" y="176.2" transform="rotate(-90 109.6 176.2)">CANL</text>
<text x="112.3" y="175.7" transform="rotate(-90 112.3 175.7)">GND</text>
<text x="139.8" y="174.1" transform="rotate(-90 139.8 174.1)">VCC</text>
<text x="142.5" y="175" transform="rotate(-90 142.5 175)">CANH</text>
<text x="145.2" y="174.8" transform="rotate(-90 145.2 174.8)">CANL</text>
<text x="148" y="174.3" transform="rotate(-90 148 174.3)">GND</text>
<text x="104.1" y="182.4" transform="rotate(-90 104.1 182.4)">AB</text>
<text x="106.8" y="182.4" transform="rotate(-90 106.8 182.4)">TXD</text>
<text x="109.6" y="182.4" transform="rotate(-90 109.6 182.4)">RXD</text>
<text x="112.3" y="182.4" transform="rotate(-90 112.3 182.4)">RS</text>
<text x="139.8" y="181.1" transform="rotate(-90 139.8 181.1)">AB</text>
<text x="142.5" y="181.1" transform="rotate(-90 142.5 181.1)">TXD</text>
<text x="145.2" y="181.1" transform="rotate(-90 145.2 181.1)">RXD</text>
<text x="148" y="181.1" transform="rotate(-90 148 181.1)">RS</text>
</g>
<g font-size="1.2">
<text x="154" y="44.6" transform="rotate(-90 154 44.6)">Revision:</text>
<text x="155.4" y="42.3" transform="rotate(-90 155.4 42.3)">A</text>
<text x="158.1" y="47.3" transform="rotate(-90 158.1 47.3)">o f</text>
<text x="158.1" y="43.2" transform="rotate(-90 158.1 43.2)">14</text>
<text x="158.1" y="49.5" transform="rotate(-90 158.1 49.5)">7</text>
<text x="158.1" y="54.2" transform="rotate(-90 158.1 54.2)">Sheet</text>
<text x="155.4" y="63.8" transform="rotate(-90 155.4 63.8)">510192-0001</text>
<text x="151.3" y="69.3" transform="rotate(-90 151.3 69.3)">RS232/CAN</text>
<text x="144.4" y="74.8" transform="rotate(-90 144.4 74.8)">SPECTRUM DIGITAL INCORPORATED</text>
<text x="148.5" y="72" transform="rotate(-90 148.5 72)">TMS320F28335 EzDSP</text>
<text x="155.4" y="73.4" transform="rotate(-90 155.4 73.4)">DWG NO</text>
<text x="158.1" y="74.8" transform="rotate(-90 158.1 74.8)">Thursday, September 06, 2007</text>
<text x="148.5" y="84.4" transform="rotate(-90 148.5 84.4)">Title:</text>
<text x="151.3" y="84.4" transform="rotate(-90 151.3 84.4)">Page Contents:</text>
<text x="155.4" y="84.4" transform="rotate(-90 155.4 84.4)">Size:B</text>
<text x="158.1" y="84.4" transform="rotate(-90 158.1 84.4)">Date:</text>
<text x="64.2" y="132.1" transform="rotate(-90 64.2 132.1)">3.3V</text>
<text x="124.9" y="166.6" transform="rotate(-90 124.9 166.6)">3.3V</text>
<text x="89.3" y="168" transform="rotate(-90 89.3 168)">3.3V</text>
<text x="86.5" y="207.8" transform="rotate(-90 86.5 207.8)">3.3V</text>
<text x="31.7" y="218.6" transform="rotate(-90 31.7 218.6)">3.3V</text>
</g>
<g font-size="1.2" fill="#111">
<text x="58" y="73.4" transform="rotate(-90 58 73.4)">P12</text>
<text x="59.4" y="73.4" transform="rotate(-90 59.4 73.4)">DB9F</text>
<text x="63.5" y="74.8" transform="rotate(-90 63.5 74.8)">J12</text>
<text x="78.6" y="81.2" transform="rotate(-90 78.6 81.2)">HEADER 5X2</text>
<text x="110.1" y="89.9" transform="rotate(-90 110.1 89.9)">P11</text>
<text x="111.5" y="89.9" transform="rotate(-90 111.5 89.9)">DB9F</text>
<text x="144.4" y="91.2" transform="rotate(-90 144.4 91.2)">J11</text>
<text x="145.8" y="101.8" transform="rotate(-90 145.8 101.8)">HEADER 5X2</text>
<text x="136.9" y="124.2" transform="rotate(-90 136.9 124.2)">JP8</text>
<text x="142.5" y="124.2" transform="rotate(-90 142.5 124.2)">JMP-2MM</text>
<text x="66.3" y="129.6" transform="rotate(-90 66.3 129.6)">C13</text>
<text x="104" y="128.2" transform="rotate(-90 104 128.2)">JP7</text>
<text x="109.6" y="128.2" transform="rotate(-90 109.6 128.2)">JMP-2MM</text>
<text x="69" y="137.9" transform="rotate(-90 69 137.9)">0.1uF</text>
<text x="78.6" y="132.5" transform="rotate(-90 78.6 132.5)">C16</text>
<text x="79.8" y="132.5" transform="rotate(-90 79.8 132.5)">0.1uF</text>
<text x="106" y="133.7" transform="rotate(-90 106 133.7)">120</text>
<text x="138.9" y="132.4" transform="rotate(-90 138.9 132.4)">120</text>
<text x="106" y="143.4" transform="rotate(-90 106 143.4)">R23</text>
<text x="138.9" y="142" transform="rotate(-90 138.9 142)">R24</text>
<text x="45.1" y="153.4" transform="rotate(-90 45.1 153.4)">U1</text>
<text x="77.8" y="153.2" transform="rotate(-90 77.8 153.2)">MAX3238CPW</text>
<text x="96.4" y="155.8" transform="rotate(-90 96.4 155.8)">C23</text>
<text x="97.7" y="155.8" transform="rotate(-90 97.7 155.8)">0.1uF</text>
<text x="132.1" y="154.4" transform="rotate(-90 132.1 154.4)">C24</text>
<text x="133.3" y="154.4" transform="rotate(-90 133.3 154.4)">0.1uF</text>
<text x="79.9" y="158.6" transform="rotate(-90 79.9 158.6)">C17</text>
<text x="81.2" y="158.6" transform="rotate(-90 81.2 158.6)">0.1uF</text>
<text x="75.9" y="168.2" transform="rotate(-90 75.9 168.2)">C15</text>
<text x="77.1" y="168.2" transform="rotate(-90 77.1 168.2)">0.1uF</text>
<text x="70.4" y="180.5" transform="rotate(-90 70.4 180.5)">C14</text>
<text x="71.6" y="180.5" transform="rotate(-90 71.6 180.5)">0.1uF</text>
<text x="102" y="182.4" transform="rotate(-90 102 182.4)">U2</text>
<text x="114.2" y="181.8" transform="rotate(-90 114.2 181.8)">SN65HVD235</text>
<text x="137.7" y="181.1" transform="rotate(-90 137.7 181.1)">U3</text>
<text x="149.9" y="180.4" transform="rotate(-90 149.9 180.4)">SN65HVD235</text>
<text x="97.8" y="218.8" transform="rotate(-90 97.8 218.8)">RN10</text>
<text x="99.2" y="218.8" transform="rotate(-90 99.2 218.8)">RN10K</text>
<text x="44.3" y="222.9" transform="rotate(-90 44.3 222.9)">RN9</text>
<text x="45.6" y="222.9" transform="rotate(-90 45.6 222.9)">RN10K</text>
</g>
<g font-size="1.2" fill="#616161">
<text x="47" y="102" transform="rotate(-90 47 102)">PCRXDA</text>
<text x="49.8" y="102" transform="rotate(-90 49.8 102)">PCTXDA</text>
<text x="69" y="106.1" transform="rotate(-90 69 106.1)">PCRXDB</text>
<text x="70.4" y="106.1" transform="rotate(-90 70.4 106.1)">PCTXDB</text>
<text x="141.7" y="151.3" transform="rotate(-90 141.7 151.3)">CANHB</text>
<text x="144.4" y="151.3" transform="rotate(-90 144.4 151.3)">CANLB</text>
<text x="106" y="156.8" transform="rotate(-90 106 156.8)">CANHA</text>
<text x="108.8" y="156.8" transform="rotate(-90 108.8 156.8)">CANLA</text>
<text x="106.6" y="225.8" transform="rotate(-90 106.6 225.8)">CAN_TXA</text>
<text x="109.3" y="226" transform="rotate(-90 109.3 226)">CAN_RXA</text>
<text x="142.3" y="227" transform="rotate(-90 142.3 227)">6</text>
<text x="142.3" y="224.4" transform="rotate(-90 142.3 224.4)">CAN_TXB</text>
<text x="145" y="227" transform="rotate(-90 145 227)">6</text>
<text x="145" y="224.7" transform="rotate(-90 145 224.7)">CAN_RXB</text>
<text x="54.5" y="233.1" transform="rotate(-90 54.5 233.1)">6 UART_TXDA</text>
<text x="55.8" y="233.3" transform="rotate(-90 55.8 233.3)">6 UART_RXDA</text>
<text x="58.6" y="233.1" transform="rotate(-90 58.6 233.1)">6 UART_TXDB</text>
<text x="59.9" y="233.3" transform="rotate(-90 59.9 233.3)">6 UART_RXDB</text>
<text x="106.6" y="228.4" transform="rotate(-90 106.6 228.4)">6</text>
<text x="109.3" y="228.4" transform="rotate(-90 109.3 228.4)">6</text>
</g>
<g font-size="1.1">
<text x="45.5" y="57" transform="rotate(-90 45.5 57)">DSUB-F</text>
<text x="48.3" y="54.2" transform="rotate(-90 48.3 54.2)">1</text>
<text x="51" y="55.6" transform="rotate(-90 51 55.6)">6</text>
<text x="53.7" y="54.2" transform="rotate(-90 53.7 54.2)">2</text>
<text x="56.5" y="55.6" transform="rotate(-90 56.5 55.6)">7</text>
<text x="59.2" y="54.2" transform="rotate(-90 59.2 54.2)">3</text>
<text x="62" y="55.6" transform="rotate(-90 62 55.6)">8</text>
<text x="64.7" y="54.2" transform="rotate(-90 64.7 54.2)">4</text>
<text x="67.5" y="55.6" transform="rotate(-90 67.5 55.6)">9</text>
<text x="70.2" y="54.2" transform="rotate(-90 70.2 54.2)">5</text>
<text x="45.5" y="63.8" transform="rotate(-90 45.5 63.8)">IDC</text>
<text x="48.3" y="63.8" transform="rotate(-90 48.3 63.8)">1</text>
<text x="51" y="62.4" transform="rotate(-90 51 62.4)">2</text>
<text x="53.7" y="63.8" transform="rotate(-90 53.7 63.8)">3</text>
<text x="56.5" y="62.4" transform="rotate(-90 56.5 62.4)">4</text>
<text x="59.2" y="63.8" transform="rotate(-90 59.2 63.8)">5</text>
<text x="62" y="62.4" transform="rotate(-90 62 62.4)">6</text>
<text x="64.7" y="63.8" transform="rotate(-90 64.7 63.8)">7</text>
<text x="67.5" y="62.4" transform="rotate(-90 67.5 62.4)">8</text>
<text x="70.2" y="63.8" transform="rotate(-90 70.2 63.8)">9</text>
<text x="73" y="62.4" transform="rotate(-90 73 62.4)">10</text>
<text x="49.6" y="70.7" transform="rotate(-90 49.6 70.7)">SCI-A</text>
<text x="93.5" y="70.7" transform="rotate(-90 93.5 70.7)">DSUB-F</text>
<text x="96.3" y="67.9" transform="rotate(-90 96.3 67.9)">1</text>
<text x="99" y="69.3" transform="rotate(-90 99 69.3)">6</text>
<text x="101.7" y="67.9" transform="rotate(-90 101.7 67.9)">2</text>
<text x="104.5" y="69.3" transform="rotate(-90 104.5 69.3)">7</text>
<text x="107.2" y="67.9" transform="rotate(-90 107.2 67.9)">3</text>
<text x="110" y="69.3" transform="rotate(-90 110 69.3)">8</text>
<text x="112.7" y="67.9" transform="rotate(-90 112.7 67.9)">4</text>
<text x="115.5" y="69.3" transform="rotate(-90 115.5 69.3)">9</text>
<text x="118.2" y="67.9" transform="rotate(-90 118.2 67.9)">5</text>
<text x="93.5" y="77.5" transform="rotate(-90 93.5 77.5)">IDC</text>
<text x="96.3" y="77.5" transform="rotate(-90 96.3 77.5)">1</text>
<text x="99" y="76.2" transform="rotate(-90 99 76.2)">2</text>
<text x="101.7" y="77.5" transform="rotate(-90 101.7 77.5)">3</text>
<text x="104.5" y="76.2" transform="rotate(-90 104.5 76.2)">4</text>
<text x="107.2" y="77.5" transform="rotate(-90 107.2 77.5)">5</text>
<text x="110" y="76.2" transform="rotate(-90 110 76.2)">6</text>
<text x="112.7" y="77.5" transform="rotate(-90 112.7 77.5)">7</text>
<text x="115.5" y="76.2" transform="rotate(-90 115.5 76.2)">8</text>
<text x="118.2" y="77.5" transform="rotate(-90 118.2 77.5)">9</text>
<text x="121" y="76.2" transform="rotate(-90 121 76.2)">10</text>
</g>
<g font-size=".5">
<text x="45" y="37.6" transform="rotate(-90 45 37.6)">D</text>
<text x="77.9" y="37.6" transform="rotate(-90 77.9 37.6)">C</text>
<text x="110.8" y="37.6" transform="rotate(-90 110.8 37.6)">B</text>
<text x="143.7" y="37.6" transform="rotate(-90 143.7 37.6)">A</text>
<text x="28" y="58.5" transform="rotate(-90 28 58.5)">1</text>
<text x="160.3" y="58.5" transform="rotate(-90 160.3 58.5)">1</text>
<text x="28" y="99.9" transform="rotate(-90 28 99.9)">2</text>
<text x="160.3" y="99.9" transform="rotate(-90 160.3 99.9)">2</text>
<text x="28" y="141.3" transform="rotate(-90 28 141.3)">3</text>
<text x="160.3" y="141.3" transform="rotate(-90 160.3 141.3)">3</text>
<text x="28" y="182.7" transform="rotate(-90 28 182.7)">4</text>
<text x="160.3" y="182.7" transform="rotate(-90 160.3 182.7)">4</text>
<text x="28" y="224.1" transform="rotate(-90 28 224.1)">5</text>
<text x="160.3" y="224.1" transform="rotate(-90 160.3 224.1)">5</text>
<text x="45" y="245.4" transform="rotate(-90 45 245.4)">D</text>
<text x="77.9" y="245.4" transform="rotate(-90 77.9 245.4)">C</text>
<text x="110.8" y="245.4" transform="rotate(-90 110.8 245.4)">B</text>
<text x="143.7" y="245.4" transform="rotate(-90 143.7 245.4)">A</text>
</g>
</svg>
